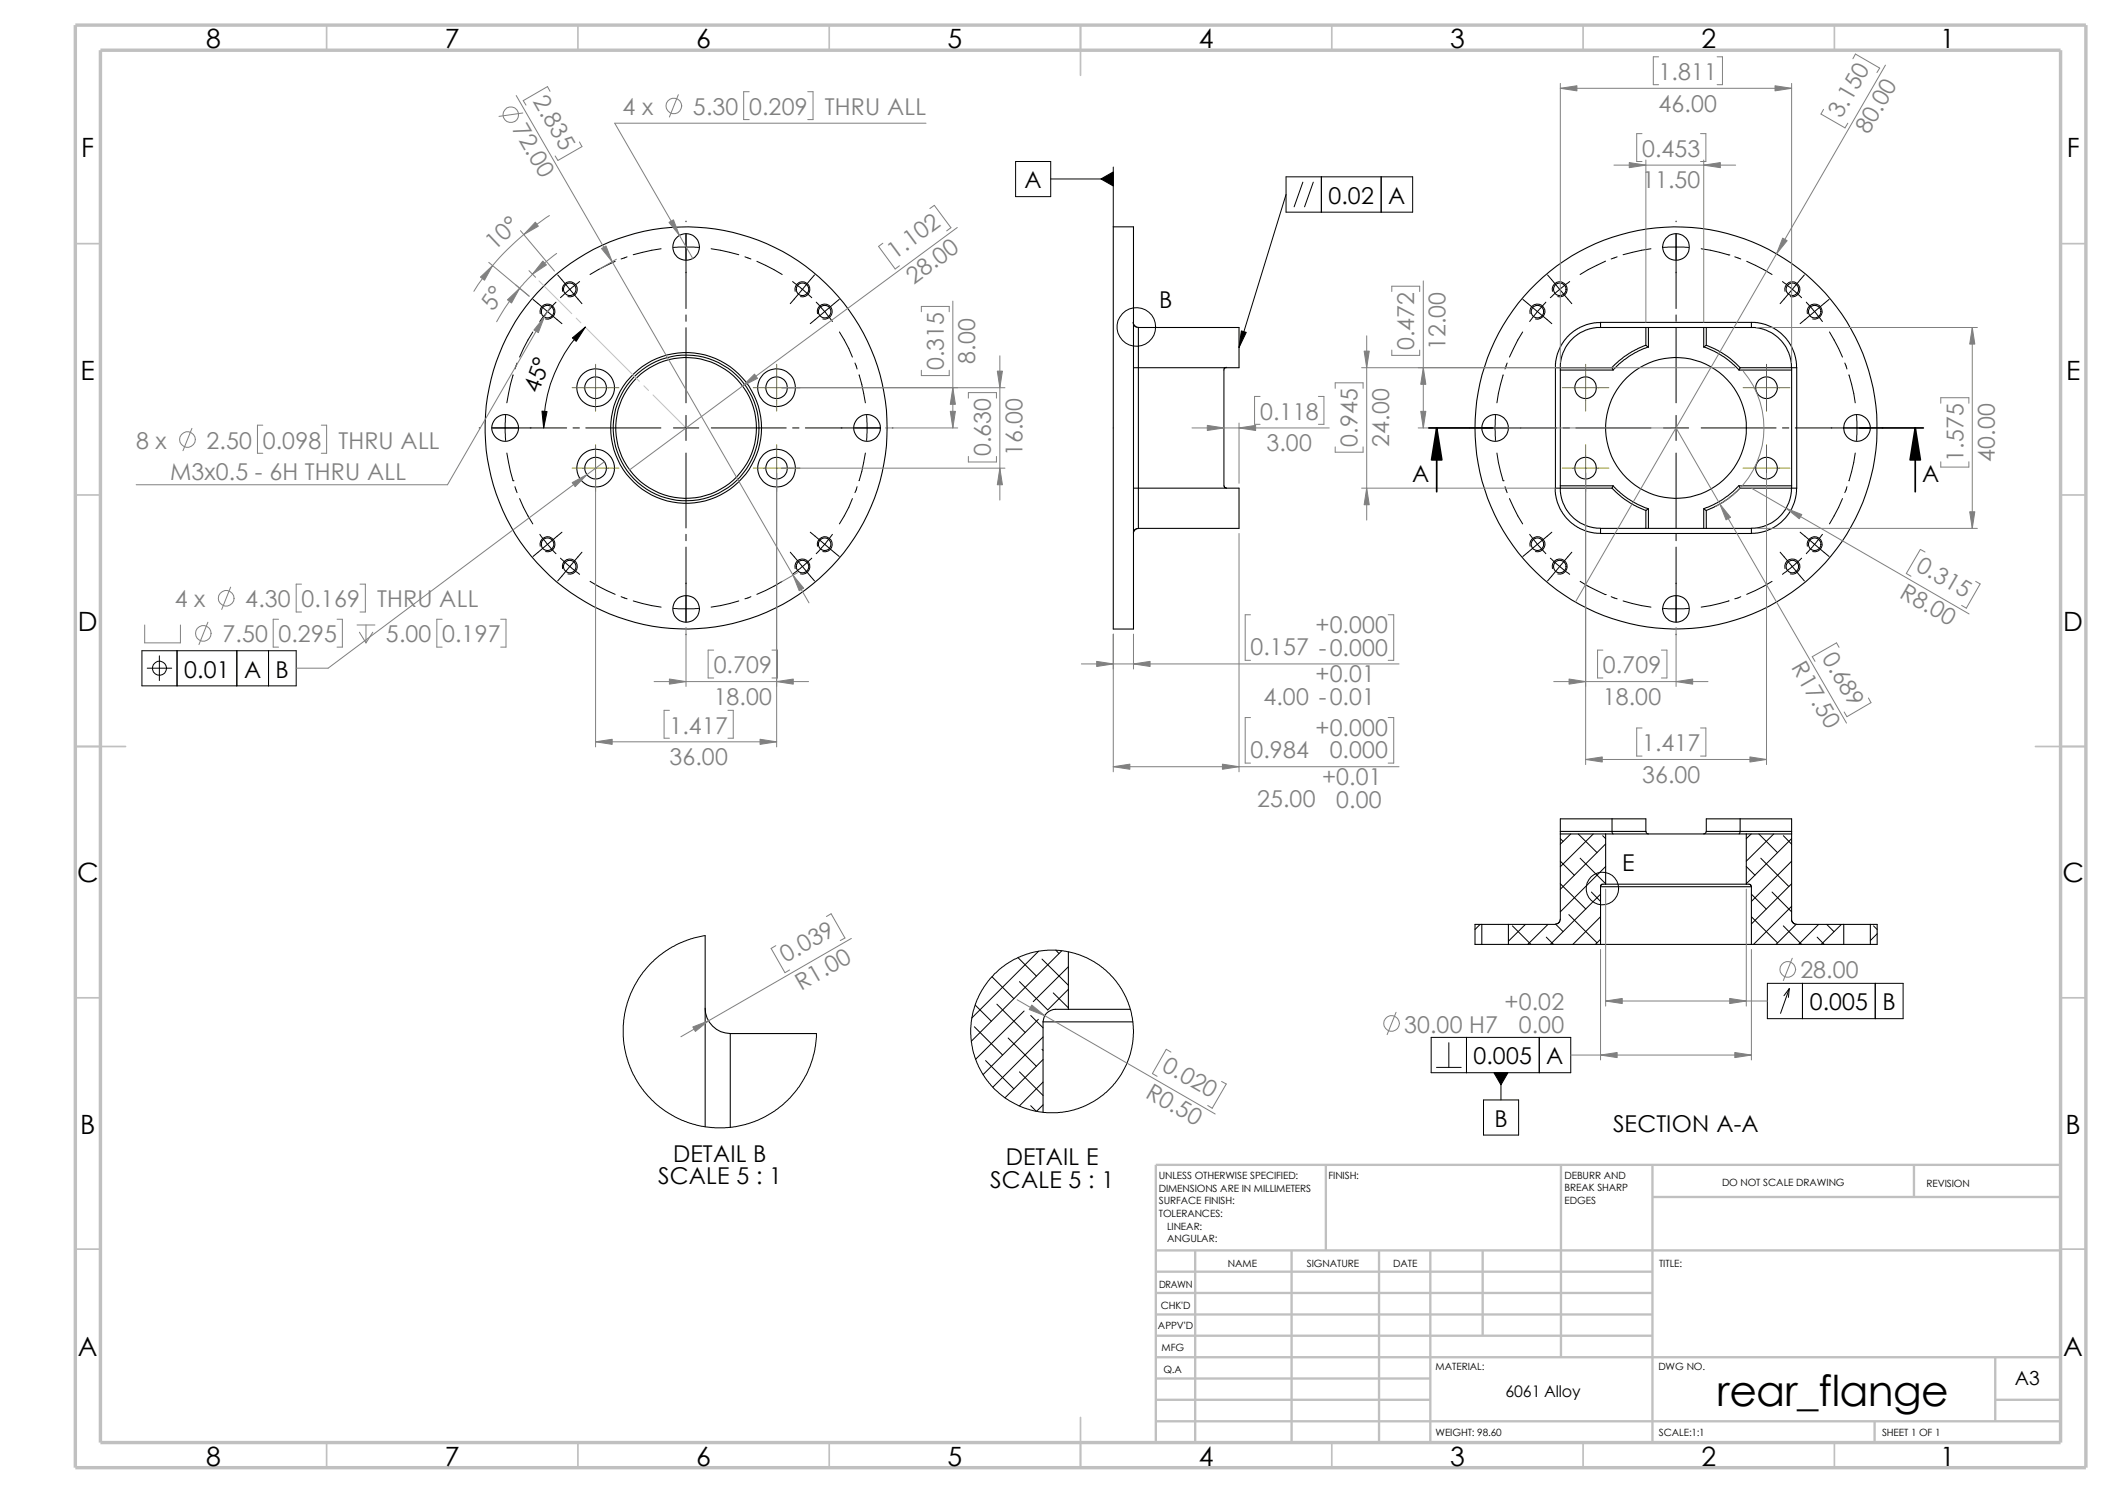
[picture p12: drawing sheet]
<svg xmlns="http://www.w3.org/2000/svg" width="420mm" height="297mm" viewBox="0 0 420 297" stroke-linecap="round" stroke-linejoin="round" font-family="sans-serif">
<g fill="none" stroke="#c0c0c0" stroke-width=".34">
<path d="M65 5v5M115 5v5M165 5v5M215 5v10M265 5v5M315 5v5M365 5v5M15 48.5h5M410 48.5h5M15 98.5h5M410 98.5h5M15 148.5h10"/>
<path d="M405 148.5h10M15 198.5h5M410 198.5h5M15 248.5h5M410 248.5h5M65 287v5M115 287v5M165 287v5M215 282v10M265 287v5M315 287v5M365 287v5"/>
</g>
<g fill="none" stroke="#c0c0c0" stroke-width=".47">
<path d="M263.8 231.7v17.1M310.6 231.7v38.3M328.8 231.7v55.3M328.8 238.1h81.2M380.8 231.7v6.4M410 231.7h-180v55.3M230 248.8h180M230 253h98.8M230 257.2h98.8M237.8 248.8v38.2M257 248.8v38.2M274.4 248.8v38.2"/>
<path d="M284.6 248.8v38.2M295 248.8v16.9M230 278.5h54.6M230 261.5h98.8M230 265.7h98.8M230 270h180M230 274.2h54.6M397 278.5h13M397 270v12.7M230 282.7h180M373 282.7v4.3"/>
</g>
<path d="M15 5h400v287h-400zM20 10h390v277h-390z" fill="none" stroke="#c0c0c0" stroke-width=".68" stroke-linecap="butt"/>
<g fill="none" stroke="#000" stroke-width=".2">
<path d="M202.1 32.1h6.9v7h-6.9zM209 35.6h12.5M221.5 33.2v11.9M255.9 38.7l-9.4 30.4M255.9 35.2h25.2v7h-25.2zM259.2 36.2l-1.7 4.9M261.3 36.2l-1.8 4.9M262.9 35.2v7M274.8 35.2v7M106 59.6l5.8 4.8M111 54.7l2.4 2.9M111.9 58a1.49 1.49 0 0 1 1.3-1.9 1.49 1.49 0 0 1 1.7 1.6 1.49 1.49 0 0 1-1.9 1.3"/>
<path d="M113.4 57.6l2.4 2.8M113.4 57.6l-1.9 1.6M115.3 56l-1.9 1.6M122.4 52l-5 2.6M124.8 51.1l-1.2 .4M131.5 49.5l-1.8 .3-3.7 .9M134 49.2h5M136.5 44v.1M136.5 46.5v14.9M141.5 49.5l1.8 .3 3.7 .9M148.2 51.1l1.2 .4M150.6 52l3.4 1.6 1.6 1"/>
<path d="M157.7 56l1.9 1.6M158.2 58a1.49 1.49 0 0 1 1.3-1.9 1.49 1.49 0 0 1 1.6 1.6 1.49 1.49 0 0 1-1.8 1.3M159.6 57.6l1.9 1.6M159.6 57.6l-2.4 2.8M162.1 54.7l-2.5 2.9M167 59.6l-5.8 4.8M303 59.6l2.9 2.4M307.9 54.7l2.4 2.9M308.9 58a1.49 1.49 0 0 1 1.3-1.9 1.49 1.49 0 0 1 1.6 1.6 1.49 1.49 0 0 1-1.9 1.3M310.3 57.6l-1.9 1.6M310.3 57.6l2.4 2.8M312.3 56l-2 1.6"/>
<path d="M319.4 51.9l-3.4 1.7-1.6 1M321.7 51.1l-1.2 .4M328.5 49.5l-1.9 .3-3.7 .9M331 49.2h5M333.5 44v.1M333.5 46.5v14.9M338.5 49.5l1.8 .3 3.7 .9M344 50.7h.1M345.1 51.1l1.2 .4M347.5 52l3.4 1.6 1.7 1M354.6 56l2 1.6M355.1 58a1.5 1.5 0 0 1 1.4-1.9 1.5 1.5 0 0 1 1.6 1.6 1.5 1.5 0 0 1-1.9 1.3"/>
<path d="M356.6 57.6l1.8 1.6M356.6 57.6l-2.4 2.8M359 54.7l-2.4 2.9M363.9 59.6l-5.8 4.8M102.1 74.6l-1.3 5.5M102.9 72.2l-.5 1.2M106 66l-1 1.6-1.6 3.4M107.5 62.4a1.51 1.51 0 0 1 1.3-1.9 1.51 1.51 0 0 1 1.6 1.6 1.51 1.51 0 0 1-1.9 1.4M110.6 60.1l-1.7 1.9-1.5 2M116.5 65.1a28.5 28.5 0 0 0-8.3 20M136.5 62.7v1.2M136.5 65.2v14.9"/>
<path d="M162.4 60.1l1.7 1.9 1.5 2M162.6 62.4a1.51 1.51 0 0 1 1.4-1.9 1.51 1.51 0 0 1 1.6 1.6 1.51 1.51 0 0 1-1.9 1.4M167 66l1.9 3.3 .7 1.7M170.1 72.2l.4 1.2M170.9 74.6l.5 1.9 .8 3.6M299 74.6l-.9 3.7-.3 1.8M299.8 72.2l-.4 1.2M302.9 66l-.9 1.6-1.7 3.4M304.4 62.4a1.52 1.52 0 0 1 1.3-1.9 1.52 1.52 0 0 1 1.7 1.6 1.52 1.52 0 0 1-1.9 1.4M305.9 62l-1.6 2M305.9 62l2.8 2.4M307.6 60.1l-1.7 1.9"/>
<path d="M333.5 62.7v1.2M333.5 65.2v14.9M359.4 60.1l3.2 3.9M359.6 62.4a1.52 1.52 0 0 1 1.3-1.9 1.52 1.52 0 0 1 1.7 1.6 1.52 1.52 0 0 1-2 1.4M364 66l1.8 3.3 .8 1.7M367 72.2l.5 1.2M367.8 74.6l1 3.7 .3 1.8M95.3 85.1h.2M97.8 85.1h14.9M100.6 82.6v5M100.8 90.1l.8 3.7 .5 1.8M102.1 95.6h.1"/>
<path d="M102.4 96.8l.5 1.2M103.4 99.2l.7 1.7 1.9 3.3M114 85.1h1.3M116.5 85.1h15M134 85.1h5M136.5 82.6v5M136.5 90.1v14.9M141.5 85.1h14.9M157.7 85.1h1.3M160.2 85.1h15M169.6 99.2l-.7 1.7-1.9 3.3M170.5 96.8l-.4 1.2"/>
<path d="M172.2 90.1l-.8 3.7-.5 1.8M172.4 82.6v5M177.5 85.1h.2M292.3 85.1h.1M294.8 85.1h14.9M297.5 82.6v5M297.8 90.1l.3 1.9 .9 3.6M299 95.6h.1M299.4 96.8l.4 1.2M300.3 99.2l1.7 3.4 .9 1.6M311 85.1h1.3M313.5 85.1h15"/>
<path d="M331 85.1h5M333.5 82.6v5M333.5 90.1v14.9M338.5 85.1h14.9M354.6 85.1h1.3M357.2 85.1h14.9M366.6 99.2l-.8 1.7-1.8 3.3M367.5 96.8l-.5 1.2M369.1 90.1l-.3 1.9-1 3.6M369.4 82.6v5M374.4 85.1h.2M107.4 106.3l1.5 2 1.7 1.9"/>
<path d="M107.5 108.7a1.49 1.49 0 0 1 1.3-1.9 1.49 1.49 0 0 1 1.6 1.6 1.49 1.49 0 0 1-1.9 1.3M111.5 111l1.9 1.7M111.8 105.9l-5.8 4.8M111.9 113.1a1.51 1.51 0 0 1 1.3-1.9 1.51 1.51 0 0 1 1.7 1.7 1.51 1.51 0 0 1-1.9 1.3M113.4 112.7l-2.4 2.9M113.4 112.7l1.9 1.6M115.8 109.9l-2.4 2.8M117.4 115.7l1.6 .9 3.4 1.6M123.6 118.7l1.2 .4M126 119.5l3.7 1 1.8 .3M136.5 106.3v1.3M136.5 108.8v15"/>
<path d="M147 119.5l-3.7 1-1.8 .3M149.4 118.7l-1.2 .4M155.6 115.7l-3.3 1.8-1.7 .7M157.2 109.9l2.4 2.8M158.2 113.1a1.51 1.51 0 0 1 1.3-1.9 1.51 1.51 0 0 1 1.7 1.7 1.51 1.51 0 0 1-1.9 1.3M159.6 112.7l-1.9 1.6M159.6 112.7l2.5 2.9M161.2 105.9l5.8 4.8M161.5 111l-1.9 1.7M162.6 108.7a1.49 1.49 0 0 1 1.4-1.9 1.49 1.49 0 0 1 1.6 1.6 1.49 1.49 0 0 1-1.9 1.3M165.6 106.3l-1.5 2-1.7 1.9M304.3 106.3l1.6 2"/>
<path d="M304.4 108.7a1.5 1.5 0 0 1 1.3-1.9 1.5 1.5 0 0 1 1.7 1.6 1.5 1.5 0 0 1-1.9 1.3M305.9 108.3l1.7 1.9M305.9 108.3l-2.9 2.4M308.4 111l1.9 1.7M308.7 105.9l-2.8 2.4M308.9 113.1a1.51 1.51 0 0 1 1.3-1.9 1.51 1.51 0 0 1 1.6 1.7 1.51 1.51 0 0 1-1.9 1.3M310.3 112.7l2 1.6M310.3 112.7l-2.4 2.9M312.7 109.9l-2.4 2.8M314.4 115.7l1.6 .9 3.4 1.7M319.4 118.3h.1M320.5 118.7l1.2 .4"/>
<path d="M322.9 119.5l3.7 1 1.9 .3M333.5 106.3v1.3M333.5 108.8v15M344 119.5l-3.7 1-1.8 .3M346.3 118.7l-1.2 .4M352.6 115.7l-3.4 1.8-1.7 .7M354.2 109.9l2.4 2.8M355.1 113.1a1.52 1.52 0 0 1 1.4-1.9 1.52 1.52 0 0 1 1.6 1.6 1.52 1.52 0 0 1-1.9 1.4M356.6 112.7l-2 1.6M356.6 112.7l2.4 2.9M358.1 105.9l5.8 4.8M358.4 111l-1.8 1.7"/>
<path d="M359.6 108.7a1.5 1.5 0 0 1 1.3-1.9 1.5 1.5 0 0 1 1.6 1.6 1.5 1.5 0 0 1-1.9 1.3M362.6 106.3l-3.2 3.9M28.2 129.5h30.7v6.9h-30.7zM29.3 132.9h4.9M31.7 130.5v4.9M35.2 129.5v6.9M47.1 129.5v6.9M53.4 129.5v6.9M134 121h5M136.5 126.2v.1M331 121h5M333.5 126.2v.1"/>
<path d="M310.4 175.8l5.1 5M310.4 171.3l2.8 2.8M310.4 166.8l.6 .6M312.5 165.9l-2.1 2M314 165.9l3.8 3.7M314.4 170.7l5 5.1M316.6 177.5l1.8 1.8M317 165.9l-6.6 6.5M318.4 177.9l-10 10M318.9 166.2l.5 .6M319.4 167.9l-9 9M319.4 172.4l-9 9"/>
<path d="M347.4 172.4l1.8 1.7M348.4 165.9l-1 .9M348.4 177.9l3 2.9M349.9 165.9l3.8 3.7M350.3 170.7l5.6 5.7M352.6 177.5l3.8 3.9M352.9 165.9l-5.5 5.4M354.8 166.2l1.6 1.7M356.4 166.8l-9 9M356.4 171.3l-8 8M356.4 175.8l-8 8M140.3 186.1l-2.9 .7-2.4 .9-3 1.8-1.8 1.5-1.6 1.7-1.5 1.9-1.6 3.1-.7 1.8-.6 2.3-.2 2.2v2.9l.6 3.2 1 2.8 1.2 2.3 1.3 1.9 2.3 2.4 2.1 1.6 2.5 1.4 2.2 .9 2.5 .7 2.5 .3 3.1-.1 3.1-.6 2.4-.9 2.6-1.3 2.2-1.6 1.6-1.5 1.8-2.3 1.6-2.7 1.1-2.7 .6-2.7 .1-2.4"/>
<path d="M194 199.9l3.2 3.3M197.4 194.3l4.3 4.4M198.3 199.8l5.7 5.6M202.5 190.5l3.7 3.7M202.8 195.3l5.6 5.6 4.2-4.1M206.6 189.2l-13.3 13.3M207.3 190.8l5.3 5.2M209.5 197.5l3.1 3M210.1 189l.6 .7M211.2 189.1l-17.9 18M212.6 192.3l-7 7M294.5 183.9l-1 1"/>
<path d="M300.9 184.2l3.7 3.7M303.5 183.9l-3.4 3.3M307.6 186.4l1.5 1.5M308 183.9l-4 4M309.5 183.9l1.5 1.4M312.1 181.9l5.7 5.7M318.4 182.4l-5.5 5.5M318.4 186.9l-1 1M348.4 182.4l5.3 5.2M351.6 195.6h27v7h-27zM354.8 184.2l3.6 3.7M356 196.7l-1.1 1.4"/>
<path d="M356 196.7l-.2 1.7M356 196.7l-1.8 4.9M356.4 180.3l-7.5 7.6M357.3 183.9l-3.9 4M358.6 195.6v7M361.5 186.4l1.4 1.5M361.8 183.9l-4 4M363.4 183.9l1.5 1.4M366.4 183.9l-4.1 4M372.7 184.2l.8 .7M373.1 195.6v7M373.5 185.8l-1.4 1.3"/>
<path d="M193.8 204.3l5.7 5.6M196.1 211l5.6 5.6M200.6 206.5l5.6 5.6M202.8 213.2l4.7 4.7M203.8 201.1l-9.7 9.6M205.1 220l1.1 1.1M205.1 202l2.4 2.5M206.6 202.8l-11 11M207.3 208.7l.2 .3M207.5 206.3l-10 10M207.5 210.8l-7.6 7.6M207.5 215.3l-4.7 4.7"/>
<path d="M207.5 219.8l-1.3 1.3M284.7 206.4h27.8v7h-27.8zM285.8 212.3h4.9M288.2 207.4v4.9M291.8 206.4v7M295.1 218.8h7v7h-7zM298.6 213.4v5.4M306.2 206.4v7"/>
<circle cx="226.1" cy="65" r="3.8"/>
<circle cx="31.7" cy="132.9" r="1.41"/>
<circle cx="318.8" cy="176.8" r="3.2"/>
<circle cx="209.3" cy="205.2" r="16.2"/>
</g>
<g fill="none" stroke="#000" stroke-width=".21">
<path d="M221.5 45.1h4v80h-4zM225.4 64.1l.2 .6 .3 .3 .6 .2M225.5 73.2h1M226.5 65.2h20v8h-20M226.5 73.2v23.9M226.5 65.2v8M244 73.1l-.5 .3v23.2M309.5 73.2v23.9h.9M309.5 73.2h.9M310.4 73.2h10.3l.2 .4M310.4 73.6v23M310.4 73.6h10.5"/>
<path d="M310.4 73.2v.4M318.4 64.1l-2 .3-2 .7-1.5 .9-1.2 1.1-.9 1.2-1 2.1-.3 1.5v1.3M318.4 65.2h9M318.4 64.1h30M318.4 65.2h-.8l-1.6 .3-1.7 .8-1.1 .8-1.5 1.6-.8 1.5-.4 1.6-.1 1.4M318.4 64.1v1.1M327.4 68.7l-1.6 .6-1.7 1-2 1.5-1.4 1.3M327.4 68.7l.6 .3M327.4 65.2h.6M327.4 65.2v3.5M328 65.2h11M328 65.2v3.8"/>
<path d="M328 69l-1.8 .7-2 1.1-2.2 1.7-1.1 1.1M339 65.2h.5M339 65.2v3.8l.5-.3v-3.5M339 69l2 .8 2 1.2 2.1 1.7 .9 .9M339.4 68.7l1.8 .7 2 1.2 1.1 .8 1.9 1.8M346 73.6h10.4M346.2 73.2l-.2 .4M346.2 73.2h10.2M348.4 65.1l1.4 .1 1.5 .5 1.6 .8 1.6 1.4 .8 1.1 .6 1.2 .4 1.6 .1 1.4M348.4 64.1l2.1 .2 2.1 .8 1.5 1 1 1 1.1 1.5 .8 1.8 .4 1.5 .1 1.3M348.4 64.1v1.1h-8.9M356.4 73.6v23"/>
<path d="M356.4 73.2v.4M356.4 73.2h1.1M357.5 73.2v23.9M225.5 97.1h1M226.5 97.1h20v8h-20M226.5 97.1v8M243.5 96.6l.1 .3 .4 .2M309.4 97.1l.2 2.1 .8 2.1 1 1.4 1.1 1.2 1.4 1 1.8 .8 1.5 .3 1.2 .1M310.4 97.1h10.3M310.4 96.6h10.5M310.4 97.1l.1 1.4 .4 1.5 .6 1.2 .8 1.1 1.6 1.5 1.6 .8 1.5 .4 1.4 .1M310.4 96.6v.5"/>
<path d="M320.7 97.1l1.9 1.7 1 .8 2.1 1.2 1.7 .7M320.9 96.6l-.2 .5M320.9 96.6l.9 .9 2.1 1.7 2 1.2 2 .8M345.9 96.6l-1.1 1.1-2.1 1.7-2 1.1-1.7 .7M346.2 97.1h10.2M346.2 97.1l-1.4 1.3-2.1 1.5-3.2 1.7M356.4 96.6h-10.4l.2 .5M356.4 96.6v.5M356.4 97.1l-.1 1.4-.4 1.5-.8 1.6-1 1.1-1.2 1.1-1.6 .8-1.5 .4-1.4 .1M356.4 97.1h1.1M357.5 97.1l-.3 2.1-.8 2.1-.9 1.4-1 1.1-1.5 1.1-1.8 .8-2.8 .4M226.5 105.1l-.4 .1-.4 .3-.2 .6"/>
<path d="M318.4 105.1h9M318.4 106.1h30M318.4 105.1v1M327.4 105.1v-3.5l.5-.4 .1 3.9M327.4 105.1h.6M328 105.1h11M339 101.2v3.9M339 101.2l.5 .4M339 105.1h.5M339.5 101.6v3.5M339.5 105.1h8.9M348.4 105.1v1"/>
<path d="M310.4 165.9v17l-.2 .6-.7 .4M310.4 165.9h9M310.4 165.4h10.3M310.4 165.4v.5M318.4 176.4h30M318.4 176.4v11.5M319.4 175.9h28M319.4 165.9h28M319.4 175.9h-.8l-.2 .5M319.4 165.9v10M320.7 162.9h6.7v2.5M320.7 165.4h6.7"/>
<path d="M320.7 165.4l.2 .5M320.7 162.9h-10.3v2.5M320.7 162.9v2.5M327.4 165.4l.2 .4 .4 .1M339.5 165.4l-.1 .3-.4 .2M339.5 165.4h6.7M346.2 165.4l-.2 .5M346.2 162.9h-6.7v2.5M346.2 162.9h10.2v2.5M346.2 165.4h10.2M346.2 162.9v2.5M347.4 175.9h.7l.3 .5"/>
<path d="M347.4 165.9v10M347.4 165.9h9M348.4 176.4v11.5M356.4 165.9v17.2l.2 .3 .3 .3 .6 .2h9.3M356.4 165.4v.5M140.3 186.1v38.1M212.6 189.4v11.4M294.8 183.9h5.3M294.8 187.9h5.3M294.8 183.9h-1.3v4h1.3M294.8 183.9v4M300.1 187.9h18.3"/>
<path d="M300.1 183.9h9.4M300.1 183.9v4M318.4 187.9h30M348.4 187.9h18.4M366.8 183.9v4M366.8 183.9h5.3M366.8 187.9h5.3M372.1 183.9h1.4v4h-1.4M372.1 183.9v4M140.3 200.6a5.1 5.1 0 0 0 5 5M145.3 205.6h17.1M145.3 205.6v18.7"/>
<path d="M207.5 203.3v18M207.5 203.3h17.9M212.6 200.8h-2.6a2.53 2.53 0 0 0-2.5 2.5M212.6 200.8h12.3"/>
<circle cx="113.4" cy="57.6" r="1.26"/>
<circle cx="136.5" cy="49.1" r="2.66"/>
<circle cx="159.7" cy="57.6" r="1.24"/>
<circle cx="310.3" cy="57.6" r="1.26"/>
<circle cx="333.5" cy="49.1" r="2.66"/>
<circle cx="356.6" cy="57.6" r="1.24"/>
<circle cx="108.9" cy="62" r="1.24"/>
<circle cx="118.5" cy="77.1" r="2.15"/>
<circle cx="118.5" cy="77.1" r="3.8"/>
<circle cx="154.5" cy="77.1" r="2.15"/>
<circle cx="154.5" cy="77.1" r="3.8"/>
<circle cx="164.1" cy="62" r="1.26"/>
<circle cx="305.9" cy="62" r="1.24"/>
<circle cx="315.4" cy="77.1" r="2.15"/>
<circle cx="351.5" cy="77.1" r="2.15"/>
<circle cx="361" cy="62" r="1.26"/>
<circle cx="100.5" cy="85.1" r="2.65"/>
<circle cx="118.5" cy="93.1" r="2.15"/>
<circle cx="118.5" cy="93.1" r="3.8"/>
<circle cx="136.5" cy="85.1" r="40"/>
<circle cx="136.5" cy="85.1" r="14.5"/>
<circle cx="136.5" cy="85.1" r="14"/>
<circle cx="136.5" cy="85.1" r="15"/>
<circle cx="154.5" cy="93.1" r="2.15"/>
<circle cx="154.5" cy="93.1" r="3.8"/>
<circle cx="172.5" cy="85.1" r="2.63"/>
<circle cx="297.5" cy="85.1" r="2.65"/>
<circle cx="315.4" cy="93.1" r="2.15"/>
<circle cx="333.4" cy="85.1" r="14"/>
<circle cx="333.4" cy="85.1" r="40"/>
<circle cx="351.5" cy="93.1" r="2.15"/>
<circle cx="369.5" cy="85.1" r="2.63"/>
<circle cx="108.9" cy="108.3" r="1.24"/>
<circle cx="113.4" cy="112.7" r="1.26"/>
<circle cx="159.7" cy="112.7" r="1.24"/>
<circle cx="164.1" cy="108.3" r="1.26"/>
<circle cx="305.9" cy="108.3" r="1.24"/>
<circle cx="310.3" cy="112.7" r="1.26"/>
<circle cx="356.6" cy="112.7" r="1.24"/>
<circle cx="361" cy="108.3" r="1.26"/>
<circle cx="136.5" cy="121.1" r="2.66"/>
<circle cx="333.5" cy="121.1" r="2.66"/>
</g>
<path d="M107.2 55.9l6.5 6.5M114.6 63.3l1 .9M116.5 65.1l10.7 10.8M128.1 76.8l.9 .9M129.9 78.6l6.6 6.5" fill="none" stroke="#c0c0c0" stroke-width=".2"/>
<g fill="none" stroke="#808080" stroke-width=".2">
<path d="M102.7 19l58.3 100.9M109.4 18.2l-.5-1-4.8 2.8 .5 .9M135 18.8l-1.8 4.5M149.1 18.2h-1.1v5.6h1.1M160.7 18.2h1.1v5.6h-1.1M310.4 16.6v55.5M310.4 17.6h46M330 11.3h-1.1v5.5h1.1M341.6 11.3h1.1v5.5h-1.1M356.4 16.6v55.5M368.6 11.7l.5-.9 4.9 2.7-.6 .9M375.1 13l-61.7 106.8"/>
<path d="M104 22.5l-4.7 .7M115.3 28.2l.5 1-4.8 2.7-.6-.9M184.2 24.5h-61.9l15.5 26.9M321.1 32.9h24.2M326.7 26.6h-1.1v5.5h1.1M327.4 31.8v32.3M338.3 26.6h1.1v5.5h-1.1M339 31.8v32.3M362.8 21.8l-.5 .9 4.8 2.7 .5-.9M97.2 52.2l8.1 6.7-2.7-2.2M103.5 45.9l6.8 8M105.2 53.8l1.4 1.4"/>
<path d="M109.3 42.9a49.7 49.7 0 0 0-15 15.1M110.7 50.4a43.2 43.2 0 0 0-11.9 13.6M122.6 51.6l-3.2 1.9M175.6 48.4l-.8 .6 3.3 4.5 .8-.6M185 41.5l.9-.6 3.3 4.4-.9 .6M189.6 59.9v25.2M190.5 45.3l-65.2 48.2M276.9 58v-1.1h5.5v1.1M283.2 55.9v29.2M109.6 60.9l-20.6 35.5h-61.9M155.5 77.1h44.4M183.3 62v-1h5.5v1"/>
<path d="M183.3 73.7v1h5.5v-1M192.7 79.2v-1.1h5.5v1.1M198.9 70.8v28.7M250.7 78.9h-1.1v5.5h1.1M262.3 78.9h1.1v5.5h-1.1M265.6 77.3v-1.1h5.6v1.1M270.9 73.2h74.3M271.9 66.8v36.7M276.9 69.6v1.1h5.5v-1.1M346.8 73.9a17.5 17.5 0 0 1-5.5 26.9M349.5 65.2h43.9M392.4 65.2v39.9"/>
<path d="M38.2 85.2l-1.8 4.5M52.3 84.6h-1.1v5.6h1.1M63.9 84.6h1.1v5.6h-1.1M118.5 94.1v54.5M120.2 91.9l-54.9 41h-6.4M154.5 94.1v54.5M155.5 93.1h44.4M176.1 85.1h14.4M192.7 90.8v1.1h5.5v-1.1M237.2 85.1h27.3M246.5 84.2v11.9M265.6 88.9v1.1h5.6v-1.1"/>
<path d="M270.9 97.1h38.6M282.2 85.1h50.2M315.5 94.1v58M333.5 85.1l33.9 58.7M348.4 97.1l43.4 25M351.5 94.1v58M386.1 80.2v-1.1h5.6v1.1M386.1 91.9v1h5.6v-1M45.9 116.8l-1.8 4.4M60 116.2h-1.1v5.6h1.1M71.6 116.2h1.1v5.6h-1.1M158.7 113.9l-3.3 1.9"/>
<path d="M246.5 106.1v47.4M349.5 105.1h43.9M383 109.8l-.9-.5-2.8 4.8 .9 .5M393.1 115.7l.9 .5-2.8 4.8-.9-.6M28.8 124.3v3.6h7.1v-3.6M41.4 123.8l-1.8 4.4M55.4 123.2h-1v5.5h1M67.1 123.2h1v5.5h-1M71 124.3h3.6M71.5 125.8l1.3 2.1M72.8 124.3v3.6M74.2 125.8l-1.4 2.1"/>
<path d="M88 123.2h-1.1v5.5h1.1M99.6 123.2h1.1v5.5h-1.1M130.1 135.6h30.8M136.5 124.8v11.8M142 129.3h-1.1v5.6h1.1M153.6 129.3h1.1v5.6h-1.1M215.1 132.1h63.2M221.5 126.2v27.3M225.5 126.2v6.9M248.8 122.3h-1.1v9.1h1.1M276.2 122.3h1.1v9.1h-1.1M309.1 135.6h30.7"/>
<path d="M318.9 129.3h-1.1v5.6h1.1M330.5 129.3h1.1v5.6h-1.1M333.5 124.8v11.8M365.9 128.8l-.5-.9-4.8 2.7 .5 1M371.7 138.9l.5 .9-4.7 2.8-.6-1M118.5 147.6h36M133.2 141.3h-1.1v5.6h1.1M144.8 141.3h1.1v5.6h-1.1M221.5 152.5h56.8M248.8 142.7h-1.1v9.1h1.1M276.2 142.7h1.1v9.1h-1.1M315.5 151.1h36"/>
<path d="M326.7 144.8h-1.1v5.6h1.1M338.3 144.8h1.1v5.6h-1.1M319.4 176.9v23.3M347.4 176.9v23.3M154.3 188.1l-.9 .6 2.8 4.8 .9-.5M164.4 182.3l1-.5 2.7 4.8-.9 .5M169.4 186.7l-33.9 19.5M202.4 198.9l39.4 22.7M318.4 188.9v22M319.4 199.1h32.2M348.4 188.9v22M356.6 190.6l-1.8 4.5"/>
<path d="M233 209.3l-1-.6-2.7 4.9 .9 .5M243 215.1l1 .5-2.8 4.9-.9-.6M277.7 201.4l-1.7 4.4M312.5 209.9h35.9"/>
<circle cx="101.6" cy="22.8" r="1.56"/>
<circle cx="134.1" cy="21.1" r="1.56"/>
<circle cx="37.3" cy="87.4" r="1.55"/>
<circle cx="45" cy="119" r="1.55"/>
<circle cx="40.4" cy="126" r="1.55"/>
<circle cx="355.7" cy="192.8" r="1.56"/>
<circle cx="276.9" cy="203.6" r="1.56"/>
</g>
<g fill="#808080" stroke="#808080" stroke-width=".2">
<path d="M108 51.9l.7 .8-2.8 1.9z"/>
<path d="M101 59.6l2.4-2.2-1.6 2.9z"/>
<path d="M205.3 199.9l2.6 2.2-3.1-1.3z"/>
<path d="M240.2 84.6l3.3 .5-3.3 .5z"/>
<path d="M246.5 85.1l3.3-.5v1z"/>
<path d="M221.5 152.5l3.3-.5v1z"/>
<path d="M243.2 152l3.3 .5-3.3 .5z"/>
<path d="M218.2 131.6l3.3 .5-3.3 .5z"/>
<path d="M225.5 132.1l3.3-.5v1z"/>
<path d="M355.4 101.1l3.1 1.3-.5 .8z"/>
<path d="M391.9 101.8h1l-.5 3.3z"/>
<path d="M271.4 69.8h1l-.5 3.4z"/>
<path d="M333.5 135.6l3.3-.5v1z"/>
<path d="M353.1 17.1l3.3 .5-3.3 .5z"/>
<path d="M342.2 100.3l2.1 2.6-.9 .5z"/>
<path d="M310.4 17.6l3.3-.5v1z"/>
<path d="M312.2 135.1l3.3 .5-3.3 .5z"/>
<path d="M271.9 97.1l.5 3.3h-1z"/>
<path d="M283.2 73.2l.5 3.3h-1z"/>
<path d="M354.7 47.4l.9 .5-2.2 2.6z"/>
<path d="M282.7 81.8h1l-.5 3.3z"/>
<path d="M392.4 65.2l.5 3.3h-1z"/>
<path d="M315.5 151.1l3.3-.5v1z"/>
<path d="M348.1 150.6l3.4 .5-3.4 .5z"/>
<path d="M324.1 32.3l3.3 .6-3.3 .5z"/>
<path d="M339 32.9l3.3-.6v1.1z"/>
<path d="M318.4 209.9l3.3-.5v1z"/>
<path d="M345.1 209.4l3.3 .5-3.3 .5z"/>
<path d="M319.4 199.1l3.3-.5v1z"/>
<path d="M344.1 198.6l3.3 .5-3.3 .5z"/>
<path d="M137.8 204.3l3.2-1.2-2.7 2.1z"/>
<path d="M150.1 74.4l.6 .9-3 1.5z"/>
<path d="M95.6 55.1l2.4-2.3-1.6 3z"/>
<path d="M154.5 135.6l3.3-.5v1z"/>
<path d="M106.5 44.2l.6 .8-2.9 1.7z"/>
<path d="M198.9 93.1l.5 3.3h-1z"/>
<path d="M198.4 73.8h1l-.5 3.3z"/>
<path d="M133.2 135.1l3.3 .5-3.3 .5z"/>
<path d="M118.5 147.6l3.3-.5v1z"/>
<path d="M157.8 114.4l2.1 2.6-.9 .5z"/>
<path d="M151.2 147.1l3.3 .5-3.3 .5z"/>
<path d="M119.7 49.4l.9-.5 1.2 3.2z"/>
<path d="M113.8 96l3-1.6-2.4 2.4z"/>
<path d="M133.1 44.2l.9-.5 1.2 3.1z"/>
<path d="M108.3 63.1l-1.2 3.1-.9-.5z"/>
<path d="M189.6 77.1l.5 3.3h-1z"/>
<path d="M189.1 81.8h1l-.5 3.3z"/>
</g>
<path d="M219 35.6l2.5-1.4v2.8zM113.9 67.2l2.6-2.1-1.9 2.8zM247 65.8l.9 .3-1.4 3zM107.8 81.8l1 .1-.6 3.2zM297.2 213.4h2.8l-1.4 2.4z" fill="#000" stroke="#000" stroke-width=".2"/>
<g fill="none" stroke="#808000" stroke-width=".2">
<path d="M113.8 77.1h9.3M118.5 72.5v9.3M149.9 77.1h9.3M154.5 72.5v9.3M310.8 77.1h9.3M315.5 72.5v9.3M346.8 77.1h9.3M351.5 72.5v9.3M113.8 93.1h9.3M118.5 88.5v9.3M149.9 93.1h9.3M154.5 88.5v9.3"/>
<path d="M310.8 93.1h9.3M315.5 88.5v9.3M346.8 93.1h9.3M351.5 88.5v9.3"/>
</g>
<path d="M285.8 85.1l1.1 6.4h-2.1zM381 85.1l1.1 6.4h-2.1z" fill="#000" stroke="#000" stroke-width=".34"/>
<path d="M284.3 85.1h12.7M285.8 85.1v12.7M370 85.1h12.7M381 85.1v12.7" fill="none" stroke="#000" stroke-width=".34"/>
<text font-size="8.5" x="341.5" y="279.7">rear_flange</text>
<g font-size="5.3">
<text x="41" y="9.6">8</text>
<text x="88.5" y="9.6">7</text>
<text x="138.5" y="9.6">6</text>
<text x="188.5" y="9.6">5</text>
<text x="238.5" y="9.6">4</text>
<text x="288.5" y="9.6">3</text>
<text x="338.5" y="9.6">2</text>
<text x="386" y="9.6">1</text>
<text x="16.2" y="31.3">F</text>
<text x="411.2" y="31.3">F</text>
<text x="16" y="75.6">E</text>
<text x="411" y="75.6">E</text>
<text x="15.5" y="125.6">D</text>
<text x="410.5" y="125.6">D</text>
<text x="15.3" y="175.6">C</text>
<text x="410.3" y="175.6">C</text>
<text x="16" y="225.6">B</text>
<text x="411" y="225.6">B</text>
<text x="15.5" y="269.8">A</text>
<text x="410.5" y="269.8">A</text>
<text x="41" y="291.6">8</text>
<text x="88.5" y="291.6">7</text>
<text x="138.5" y="291.6">6</text>
<text x="188.5" y="291.6">5</text>
<text x="238.5" y="291.6">4</text>
<text x="288.5" y="291.6">3</text>
<text x="338.5" y="291.6">2</text>
<text x="386" y="291.6">1</text>
</g>
<g font-size="4.6" fill="#808080">
<text x="330" y="15.9">1.811</text>
<text x="106" y="20.2" transform="rotate(60 106 20.2)">2.835</text>
<text x="123.9" y="22.9">4 x</text>
<text x="137.8" y="22.9">5.30</text>
<text x="149.1" y="22.9">0.209</text>
<text x="164.1" y="22.9">THRU ALL</text>
<text x="330" y="22.2">46.00</text>
<text x="366.3" y="23.7" transform="rotate(-60 366.3 23.7)">3.150</text>
<text x="101.9" y="25.6" transform="rotate(60 101.9 25.6)">72.00</text>
<text x="371.7" y="26.9" transform="rotate(-60 371.7 26.9)">80.00</text>
<text x="326.7" y="31.2">0.453</text>
<text x="326.7" y="37.5">11.50</text>
<text x="98.5" y="49.8" transform="rotate(-43 98.5 49.8)">10°</text>
<text x="178.1" y="51.6" transform="rotate(-36 178.1 51.6)">1.102</text>
<text x="181.8" y="56.7" transform="rotate(-36 181.8 56.7)">28.00</text>
<text x="98.1" y="62" transform="rotate(-56 98.1 62)">5°</text>
<text x="281.3" y="69.6" transform="rotate(-90 281.3 69.6)">0.472</text>
<text x="287.6" y="69.6" transform="rotate(-90 287.6 69.6)">12.00</text>
<text x="187.7" y="73.7" transform="rotate(-90 187.7 73.7)">0.315</text>
<text x="194" y="72.3" transform="rotate(-90 194 72.3)">8.00</text>
<text x="250.7" y="83.5">0.118</text>
<text x="27.1" y="89.2">8 x</text>
<text x="41.1" y="89.2">2.50</text>
<text x="52.3" y="89.2">0.098</text>
<text x="67.3" y="89.2">THRU ALL</text>
<text x="252" y="89.7">3.00</text>
<text x="270.1" y="88.9" transform="rotate(-90 270.1 88.9)">0.945</text>
<text x="276.4" y="88.9" transform="rotate(-90 276.4 88.9)">24.00</text>
<text x="33.8" y="95.5">M3x0.5 - 6H THRU ALL</text>
<text x="197.1" y="90.8" transform="rotate(-90 197.1 90.8)">0.630</text>
<text x="203.4" y="90.8" transform="rotate(-90 203.4 90.8)">16.00</text>
<text x="390.6" y="91.9" transform="rotate(-90 390.6 91.9)">1.575</text>
<text x="396.9" y="91.9" transform="rotate(-90 396.9 91.9)">40.00</text>
<text x="381" y="113.3" transform="rotate(30 381 113.3)">0.315</text>
<text x="377.7" y="118.7" transform="rotate(30 377.7 118.7)">R8.00</text>
<text x="34.8" y="120.8">4 x</text>
<text x="48.8" y="120.8">4.30</text>
<text x="60" y="120.8">0.169</text>
<text x="75.1" y="120.8">THRU ALL</text>
<text x="261.7" y="125.9">+0.000</text>
<text x="44.2" y="127.8">7.50</text>
<text x="55.4" y="127.8">0.295</text>
<text x="76.8" y="127.8">5.00</text>
<text x="88" y="127.8">0.197</text>
<text x="248.8" y="130.4">0.157 -0.000</text>
<text x="362.4" y="130.8" transform="rotate(60 362.4 130.8)">0.689</text>
<text x="142" y="133.9">0.709</text>
<text x="261.7" y="135.7">+0.01</text>
<text x="318.9" y="133.9">0.709</text>
<text x="356.3" y="132.7" transform="rotate(60 356.3 132.7)">R17.50</text>
<text x="142" y="140.2">18.00</text>
<text x="251.4" y="140.2">4.00 -0.01</text>
<text x="318.9" y="140.2">18.00</text>
<text x="133.2" y="145.9">1.417</text>
<text x="261.7" y="146.3">+0.000</text>
<text x="326.7" y="149.5">1.417</text>
<text x="133.2" y="152.2">36.00</text>
<text x="248.8" y="150.8">0.984</text>
<text x="264.5" y="150.9">0.000</text>
<text x="326.7" y="155.7">36.00</text>
<text x="250.1" y="160.6">25.00</text>
<text x="263" y="156.1">+0.01</text>
<text x="265.9" y="160.7">0.00</text>
<text x="156.3" y="191.6" transform="rotate(-30 156.3 191.6)">0.039</text>
<text x="159.4" y="197.1" transform="rotate(-30 159.4 197.1)">R1.00</text>
<text x="358.2" y="194.6">28.00</text>
<text x="299.3" y="200.9">+0.02</text>
<text x="279.4" y="205.4">30.00 H7</text>
<text x="302.2" y="205.4">0.00</text>
<text x="231" y="212.8" transform="rotate(30 231 212.8)">0.020</text>
<text x="227.7" y="218.1" transform="rotate(30 227.7 218.1)">R0.50</text>
</g>
<g font-size="4.6">
<text x="203.8" y="37.5">A</text>
<text x="264.3" y="40.6">0.02</text>
<text x="276.2" y="40.6">A</text>
<text x="230.6" y="61.3">B</text>
<text x="107.2" y="78.5" transform="rotate(-70 107.2 78.5)">45°</text>
<text x="280.9" y="95.9">A</text>
<text x="382.4" y="95.9">A</text>
<text x="36.7" y="134.8">0.01</text>
<text x="48.6" y="134.8">A</text>
<text x="54.8" y="134.8">B</text>
<text x="322.7" y="173.3">E</text>
<text x="360" y="201">0.005</text>
<text x="374.5" y="201">B</text>
<text x="293.2" y="211.8">0.005</text>
<text x="307.6" y="211.8">A</text>
<text x="297.3" y="224.2">B</text>
<text x="320.9" y="225.2">SECTION A-A</text>
<text x="133.9" y="231.1">DETAIL B</text>
<text x="200.1" y="231.8">DETAIL E</text>
<text x="130.9" y="235.6">SCALE 5 : 1</text>
<text x="197" y="236.3">SCALE 5 : 1</text>
</g>
<text font-size="3.9" x="400.9" y="275.5">A3</text>
<text font-size="3.2" x="299.5" y="277.9">6061 Alloy</text>
<g font-size="2">
<text x="230.5" y="234.6">UNLESS OTHERWISE SPECIFIED:</text>
<text x="230.5" y="237.1">DIMENSIONS ARE IN MILLIMETERS</text>
<text x="230.5" y="239.6">SURFACE FINISH:</text>
<text x="264.3" y="234.6">FINISH:</text>
<text x="311.3" y="239.5">EDGES</text>
<text x="311.3" y="234.5">DEBURR AND</text>
<text x="311.3" y="237">BREAK SHARP</text>
<text x="342.6" y="236">DO NOT SCALE DRAWING</text>
<text x="383.3" y="236.2">REVISION</text>
<text x="230.5" y="242.1">TOLERANCES:</text>
<text x="232.2" y="244.6">LINEAR:</text>
<text x="232.2" y="247.1">ANGULAR:</text>
<text x="260" y="252">SIGNATURE</text>
<text x="277.2" y="252">DATE</text>
<text x="330.1" y="252">TITLE:</text>
<text x="230.6" y="256.2">DRAWN</text>
<text x="244.3" y="252.1">NAME</text>
<text x="230.9" y="260.4">CHK'D</text>
<text x="230.4" y="264.5">APPV'D</text>
<text x="231.1" y="268.8">MFG</text>
<text x="231.5" y="273.1">Q.A</text>
<text x="285.6" y="272.5">MATERIAL:</text>
<text x="329.9" y="272.5">DWG NO.</text>
<text x="285.6" y="285.6">WEIGHT: 98.60</text>
<text x="330" y="285.6">SCALE:1:1</text>
<text x="374.4" y="285.6">SHEET 1 OF 1</text>
</g>
</svg>
